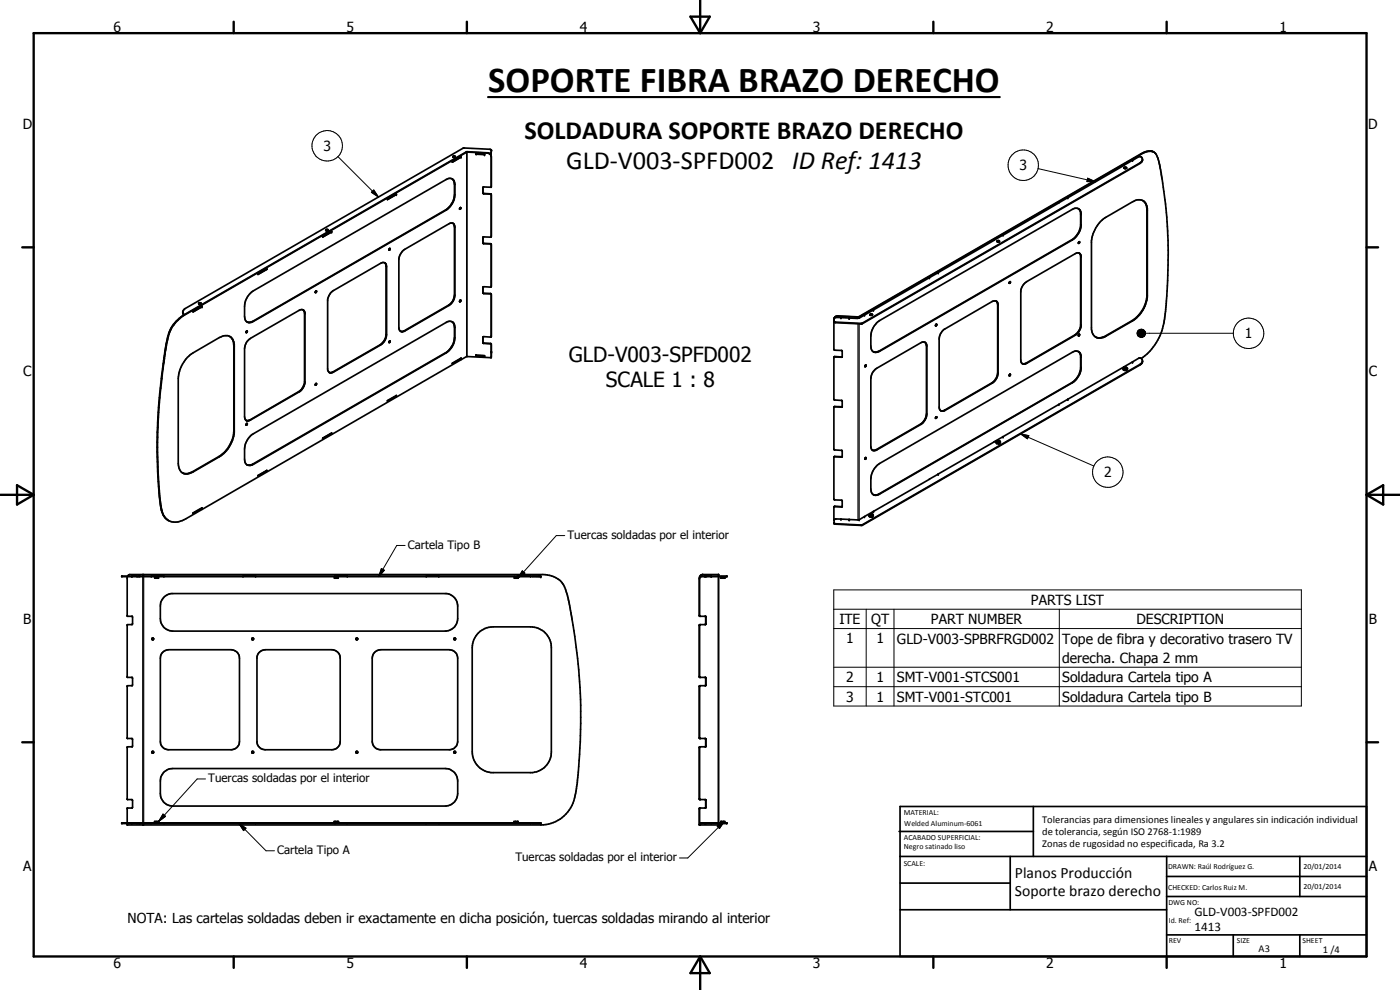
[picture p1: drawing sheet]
<svg xmlns="http://www.w3.org/2000/svg" width="420mm" height="297mm" viewBox="0 0 420 297" stroke-linecap="round" stroke-linejoin="round" font-family="sans-serif">
<g fill="none" stroke="#000" stroke-width=".51">
<path d="M116.3 59.7l2.6-1.5zM135.7 53.6l.6 1 .1 3.8a5.8 5.8 0 0 1-2.7 4.6l-57.8 33.4-1.3 .3-.5-.1M135.8 48.5l2.6-1.5-2.6 1.7zM135.9 47.1l.2-.3 .5 .1v.2M135.9 47.1h.7M135.9 47.1l.2 .1M136.1 47.2l.1-.1 .3 .1M136.6 47.1l-.5 .1M138.4 47.1l-2.6 1.5M142.8 46.1l2.6 .3-2.6-.1zM142.8 46.2h.1M142.9 46.1v.2"/>
<path d="M144.9 57.8l.2 .2 2.3 .3v12.7l-.1 .2h-2.4l.1 1.9 2.2 .1 .2 .2M145.3 46.2v.1M147.1 46.2l-.6-.4-6.6-.2-84.7 48.9M147.1 46.2l.3 .4M147.2 46.4l-1-.5-6.2-.2-84.7 48.9-1.4 1-1.7 1.8M147.2 46.3l.3-1.3-.5-.2-8.1-.3-83.3 48.1-.7 .7v.7M147.4 46.5v.5M147.4 46.7v9.3M147.4 56l-.1 .2h-2.4l.1 1.9 2.2 .2 .2 .2M147.5 45.1l-.1 .9-.3 .2M337.4 50.5l.3-.2 .4 .2M337.4 50.5l.2-.3h.4l.1 .3"/>
<path d="M337.4 50.5h.1M337.5 50.5h.4M338.1 50.5h-.6M342.9 48l-.7 1-83.4 48.1-8.1-.3-.4-.2M345.5 45.3l-1.3 .1-1.8 .7-84.7 48.9-6.4-.2-.8 .4M345.5 45.3a3.4 3.4 0 0 1 2.3 3.2l1 5.2a154.4 154.4 0 0 1 1.1 38.6 19.2 19.2 0 0 1-6.8 14.9l-.6 .4M345.5 45.3l.1 .1M345.6 45.4l-1.2 .1-1.9 .7-84.7 48.9-6.3-.2-.9 .2-.3 1.3v8.4l.2 .3 2.1 .1 .2 1.9h-2.4l-.1 .2M345.6 45.4l.3 .1M345.9 45.4l.4 .2M96.8 71l2.7-1.6-2.7 1.7zM97.8 69.1h.7"/>
<path d="M97.9 68.9h.5l.1 .2-.6 .1zM97.9 69.2h.4M115.4 78.8l-1.2 .2-14.1 8.2a4.1 4.1 0 0 0-1.8 2.7v21l.7 .9M115.4 78.8l.5 .8v21a4.1 4.1 0 0 1-1.8 2.8l-14.1 8.1-1 .3M115.4 78.8l.5 .4 .1 .8v20.4a4.1 4.1 0 0 1-1.8 3.1l-14.1 8.1-1.1 .2M117 74.5l-.3 .5M117 74.5v.4h-.3M117 74.5l-.3 .4M120.7 75.4l.8-.6 13.2-7.7a.99 .99 0 0 1 1.2-.1 .99 .99 0 0 1 .5 1.1v20.4a3.7 3.7 0 0 1-1.8 3.1l-13.2 7.6-.8 .3a.94 .94 0 0 1-.9-.9v-21l.3-1zM135.9 67l.4 .4 .2 .8v20.7a3.8 3.8 0 0 1-1.8 2.8l-13.2 7.6-.9 .2M138 62.7h-.1M138.2 62.3l-.2 .4"/>
<path d="M138.2 62.3v.4h-.2M144.9 72.8l.3 .2 2.2 .2v12.8l-.1 .1h-2.4l.1 1.9 2.2 .2 .2 .2M299.2 72.3l.6-.1 .2 .2-.5 .2zM299.2 72.5l.4-.2 .3 .2M299.4 72.5v.1M299.4 72.5h.4M299.8 72.5v.1M317.8 60.8l23.9-13.8a.86 .86 0 0 1 1.1 .4 .86 .86 0 0 1-.2 1.1l-83.9 48.5-8.1-.4-.3-.2M317.8 60.8v.1M317.8 60.9l-60 34.6M323.6 62.6l.8 1.1v4.1a5.8 5.8 0 0 1-2.6 4.2l-57.8 33.4a1.62 1.62 0 0 1-1.9 .2 1.62 1.62 0 0 1-.7-1.8v-3a5.9 5.9 0 0 1 2.6-4.6l57.8-33.4 .9-.3 1.1 .2M323.8 62.8l.5 1.1v3.8a6 6 0 0 1-2.6 4.2l-57.8 33.4-1 .4-.8-.2"/>
<path d="M323.9 72.5l-.3 .4M323.9 72.5h.1M323.9 75.9l.3 .3M323.9 72.5v.5l-.3-.1M324.2 76.2l.2 .6-.1 21.7a3.8 3.8 0 0 1-1.6 2.1l-14.6 8.4-.7 .3-.6-.2M324.2 76.2l.1 21.5a3.9 3.9 0 0 1-1.7 2.8l-14.6 8.4-1.2 .2M324.2 76.2a.99 .99 0 0 0-1.5-.1l-14.6 8.4a4 4 0 0 0-1.7 2.8v20.9l.4 .9M343 60.2l.7 .8 .5 1.5v26.5a9.8 9.8 0 0 1-4.4 7.2l-8.4 4.8-1.9 .3M52.1 97.3a19.7 19.7 0 0 0-2.7 9l-1.7 14.5a166.1 166.1 0 0 0 0 27.1l.8 5.3M52.1 97.3l.1 .1M52.2 97.4a12.8 12.8 0 0 0-2.4 6.9l-.5 3.3a163.5 163.5 0 0 0-1.1 43.1l.4 2.6M54.9 94l.3 .5"/>
<path d="M54.9 94l.4 .4M55.2 94.5l-1.4 1-1.7 1.8M55.3 94.4h.1M57.9 93.4l2.7-1.5-2.7 1.7zM59.6 91.1h.8M59.6 91.1l.4 .2 .4-.2M59.6 91.1l.2-.3 .6 .3M60.1 91.1l-.3 .1M60.1 91.1l.1 .1M60.2 91.2h.1M60.6 92l-2.7 1.6M73.9 99.4h.3l-.2 .4z"/>
<path d="M74.1 99.3l-.2 .4M74.8 88.3l1.3-1.1 57.7-33.3a1.62 1.62 0 0 1 1.9-.2 1.62 1.62 0 0 1 .8 1.7v3.1a5.9 5.9 0 0 1-2.7 4.6l-57.7 33.3a1.62 1.62 0 0 1-1.9 .2 1.62 1.62 0 0 1-.8-1.7v-3a5.6 5.6 0 0 1 1.4-3.6zM77.4 82.2l2.6-1.6 .1 .2-2.7 1.5zM80 80.8h.1M90.9 93l-1.2 .1-14.5 8.4a3.8 3.8 0 0 0-1.8 3.1v20.4l.4 1.1M90.9 93h.2M91 93l.5 .9v21.3a3.9 3.9 0 0 1-1.8 2.4l-14.5 8.4-.7 .3-.7-.2M91.1 93.1l.3 .7v21a4.2 4.2 0 0 1-1.8 2.7l-14.6 8.5-1.1 .1M94.9 87.3l-.3 .5M94.9 87.3v.4l-.3 .1M120.2 99.4h.2M135.6 96.5l.2 .1"/>
<path d="M135.9 96.7l.4 1.1 .1 3.5a5.8 5.8 0 0 1-2.7 4.5l-58.1 33.6-.6 .2-.9-.2M137.9 90.5h.1M138.2 90l-.2 .5M138.2 90v.4l-.2 .1M144.9 87.8l.3 .2 2.2 .2v12.8M250.5 95.3l-.2 .4M250.5 95.2l-.2 1M250.5 95.3h1.8M252.4 95.3l5.1 .2M261.1 94.5h.7M261.1 94.5l.3-.3 .4 .3M261.1 94.5l.5 .1"/>
<path d="M261.3 94.6l.1-.2 .3 .2M261.8 94.5l-.2 .1M281 97.3l.1 .4h-.4M281 97.3l-.3 .4M298.9 90.3l-1.1 .2-14.2 8.2a3.9 3.9 0 0 0-1.8 3v20.4l.3 1 .5 .3M298.9 90.3l.5 .4 .1 .8v20.4a4.2 4.2 0 0 1-1.7 3.1l-14.2 8.1-.5 .3-.8-.2M298.9 90.3l.5 1.1v20.4a3.8 3.8 0 0 1-1.8 3.1l-14.1 8.2-.8 .2M302.9 84.7l.3-.2 .1 .2-.3 .3zM303.1 84.5l-.3 .5M56.2 107.2l1.7-1.3 8-4.6a2.69 2.69 0 0 1 2.9-.4 2.69 2.69 0 0 1 1.5 2.5v26.5a10.1 10.1 0 0 1-4.4 7.1l-8 4.6a2.72 2.72 0 0 1-3.1 .3 2.72 2.72 0 0 1-1.3-2.8v-25.6a10.1 10.1 0 0 1 2.7-6.3zM68.9 101a2.91 2.91 0 0 1 1.3 2.8v25.5a9.8 9.8 0 0 1-4.5 7.6l-7.9 4.6-1.3 .5-1.1 .1M94.9 115.1l-.3 .4"/>
<path d="M94.9 115.1v.3h-.3M94.9 115.1l-.3 .3M98.8 111.8h.2M116.8 102.4l.2-.1 .1 .1-.2 .4zM117 102.3l-.3 .4M135.8 109l2.6-1.6-2.6 1.7zM142.8 106.6l.1 .2M142.8 106.6l2.6 .1v.2l-2.5-.1M144.9 102.7l.3 .3 2.2 .2v4.1l-7.4-.3-84.2 48.7a5 5 0 0 1-5.4 .4M147.4 100.9l-.2 .2h-2.3l.1 1.9 2.3 .2 .1 .2M147.4 105.5h.1M147.5 105.5l-.1 .3"/>
<path d="M147.5 105.6l-.1 .1M250.3 107.3v12.5l.1 .2 2.4 .3-.2 1.9-2.3-.1M252.8 107h-2.4l-.1 .3M259.6 110h.1M259.8 109.5l-.3 .5M259.8 109.5l.1 .4-.3 .1M259.8 109.5l-.2 .5M262.6 110.9l13.8-8.1a1.09 1.09 0 0 1 1.2-.1 1.09 1.09 0 0 1 .6 1.1v20.4a4.2 4.2 0 0 1-1.8 3.1l-13.3 7.7a1.08 1.08 0 0 1-1.2 .1 1.08 1.08 0 0 1-.5-1.1v-20.5a3.9 3.9 0 0 1 1.2-2.6zM277.6 102.7l.4 1.1v20.4a3.9 3.9 0 0 1-1.7 3.1l-13.3 7.6-.5 .2-.7-.1M302.9 112.7v.1M303.1 112.3l.2 .1-.4 .4M303.1 112.3l-.2 .4"/>
<path d="M303.1 112.3l-.3 .4M323.6 105.5l.7 .9v4.2a5.8 5.8 0 0 1-2.6 4.2l-58.1 33.5-.7 .2-.8-.1M323.9 100.3l-.3 .4M323.9 100.3h.1M323.9 100.3v.5l-.3-.1M328.8 101.1a3.1 3.1 0 0 0 3.2-.3l7.9-4.5a9.8 9.8 0 0 0 4.4-7.2v-26.5a2.64 2.64 0 0 0-1.5-2.5 2.64 2.64 0 0 0-2.9 .4l-7.9 4.7a9.6 9.6 0 0 0-4.4 7.1v26.5a2.6 2.6 0 0 0 1.9 2.6M337.1 110.5v.4M337.1 110.5l.3-.3h.6l.4 .3M337.1 110.5l.3 .3M337.1 110.9h.1M337.1 110.9l.3 .2M337.4 111.1l.7 .1"/>
<path d="M337.4 110.8v.3M337.6 110.4h.3v.2zM337.9 110.5h.1M338.1 110.8v.4M338.1 110.8h-.7M338.4 110.5l-.3 .7M338.4 110.5l-.3 .3M342.9 108.5l-.1 .3-.6 .7-83.4 48.1-8.5-.5 .2-1.3 1.8-.1M74.1 127l-.2 .5M74.1 127l.1 .4-.3 .1M75.1 130.9l1-.8 57.7-33.3a1.61 1.61 0 0 1 1.9-.2 1.61 1.61 0 0 1 .8 1.7v3a5.6 5.6 0 0 1-2.7 4.6l-57.7 33.4a1.62 1.62 0 0 1-1.9 .2 1.62 1.62 0 0 1-.8-1.7v-3.1a5.9 5.9 0 0 1 1.7-3.8zM96.8 131.4l2.7-1.5z"/>
<path d="M116.3 120.2l2.6-1.5-2.6 1.7zM250.3 137.2v12.5l.2 .3 2.3 .2v1.8l-2.5 .1M250.3 122v12.8l.1 .2 2.2 .1 .2 1.9-2.4-.1-.1 .3M252.7 137.1l-2.3-.1-.1 .2M252.8 121.9l-2.5 .1M252.8 136.9l-.1 .1M259.8 137.3l-.3 .4M259.8 137.3h.1M259.9 137.3h.1M259.9 137.3l-.1 .5-.3-.1M263 139.8l1-.7 57.8-33.4a1.57 1.57 0 0 1 1.7-.3 1.57 1.57 0 0 1 .9 1.4v3.9a5.5 5.5 0 0 1-2.6 4.2l-57.8 33.4a1.6 1.6 0 0 1-1.9 .1 1.6 1.6 0 0 1-.7-1.7v-3.1a5.9 5.9 0 0 1 1.6-3.8zM280.8 125.2l.2-.1a.26 .26 0 0 1 .1 .3 .26 .26 0 0 1-.3 .1z"/>
<path d="M281 125.1l-.3 .4M298.4 132.5v.1M298.4 132.5l43.3-25a.87 .87 0 0 1 1.1 .4 .87 .87 0 0 1-.2 1.1l-83.8 48.4-8.1-.3-.4-.2M298.4 132.6l-40.6 23.4M299 132.4v.4M299 132.8l.1 .3M299 132.4l.4-.3 .6 .1 .2 .4M299 132.4l.1 .4M299.1 133.1l.7 .1M299.1 132.8v.3M299.1 132.8l.7 .1M299.4 132.5h.1"/>
<path d="M299.4 132.5l.1 .1M299.5 132.4l.3 .1-.3 .1M299.5 132.4l-.1 .1M299.8 132.9v.3M300.2 132.6v.3l-.4 .3M300.2 132.6l-.4 .3M48.5 153.2l.1 .1M48.5 153.2l.3 .9a3.8 3.8 0 0 0 1.8 2.1M48.6 153.3l.6 1.4 .9 1.1M54.8 141.9l.3 .2M57.9 153.9l2.7-1.5-2.7 1.7zM77.4 142.7l2.7-1.6z"/>
<path d="M80 141.3h.1M250.3 152.2v4M250.3 152.1v.1M252.4 155.7l5.1 .3M252.8 151.9h-2.2l-.3 .2M260.8 154.6v.3l.3 .3M260.8 154.6l.3 .3M260.9 154.9v.1M261.1 155.2h.7M261.1 154.9v.3M261.1 154.9h.7M261.3 154.5l.4 .1z"/>
<path d="M261.7 155.2h.1M261.8 154.9v.3M261.9 155.1h.1M261.9 155.1l-.1 .1M262.1 154.5l-.2 .6M262.1 154.5l-.3-.3h-.7l-.3 .4M262.1 154.5l-.3 .4M36.5 172.8h125.8v.2h-125.8zM38.3 173l-.1 11.8 1.5 .1M38.3 172.8l.6-.4h124a6.9 6.9 0 0 1 7.4 6.1l1.2 6.3a170.4 170.4 0 0 1 2 47.7l-.5 3.5a11.6 11.6 0 0 1-6.9 10.8l-1.5 .5-2.3 .2h-124.1v-.4M46.4 173v.5h1.2v-.5M46.6 173v.1"/>
<path d="M46.9 173l-.5 .1M47 173v.5M47.1 173l.5 .1M47.4 173v.1M49.3 179l1.2-.7 .9-.2h82.7a3.8 3.8 0 0 1 3.3 3.7v3.8a3.7 3.7 0 0 1-3.8 3.8h-81.8a3.7 3.7 0 0 1-3.7-3.8l.1-4.7zM100.4 173v.5h1.1v-.5M100.5 173v.1M100.6 173v.1M100.8 173l-.4 .1M100.9 173v.5M101 173l.5 .1M101.3 173v.1"/>
<path d="M101.4 173v.1M154.3 173v.5h1.1v-.5M154.5 173v.1M154.8 173l-.5 .1M154.9 173v.5M155 173l.4 .1M155.2 173v.1M155.3 173v.1M210.3 172.8h7.9v.2h-7.9zM210.5 172.5l-.5 .5-.2 .7v11l.2 .2h1.8M210.6 172.4h5.1v.4M210.9 172.4l-.5 .2-.4 1.1 .1 11.2"/>
<path d="M215.7 173v73.9M216.5 173l-.2 .1v.4h1.3v-.5M216.6 173v.5M216.7 173h.8M217.2 173.1v.4M217.3 173v.1M38.3 187.5l-.1 15.7h1.5l.1 2.3-.1 .2-1.5 .1v15.7l1.5 .2v2.3M38.3 187.4v.1M39.7 184.9v.1M39.7 185v2.3l-1.4 .1M48.7 195.8l.9-.6 1-.3h18.8a2.52 2.52 0 0 1 2.5 2.6v25a2.51 2.51 0 0 1-2.5 2.5h-18.8a2.52 2.52 0 0 1-2.5-2.5v-25l.1-.7zM75.6 191.5l.5 .1-.1 .3h-.4z"/>
<path d="M75.6 191.5v.1M77.7 195.8l.9-.6 1-.3h20a2.52 2.52 0 0 1 2.5 2.6v25a2.51 2.51 0 0 1-2.5 2.5h-20a2.57 2.57 0 0 1-2.5-2.2v-25.7zM106.8 191.6a.29 .29 0 0 1 .4-.1 .29 .29 0 0 1 .1 .4 .29 .29 0 0 1-.4 0zM112.3 195.8l.9-.6 1-.3h20.7a2.55 2.55 0 0 1 2.5 2.6v25a2.46 2.46 0 0 1-2.5 2.5h-20.7a2.59 2.59 0 0 1-2.5-2.5v-25zM136.2 191.6h.5l-.1 .3h-.3zM143.6 189.9a6 6 0 0 1 4.4-1.8h11.2a6.2 6.2 0 0 1 6.3 6.3v31.2a6.3 6.3 0 0 1-5.7 6.2h-12.4a6.4 6.4 0 0 1-5.7-6.2v-31.2l.5-2.5zM210.2 187.4l-.2 .3 .1 15.5M211.7 184.9l.1 2.3-.2 .2M211.8 187.4h-1.8l-.2 .3v15.3l.2 .2h1.8l.1 .2-.1 2.3h-1.8l-.2 .3 .1 15.5 1.9 .1M211.8 184.9v.1M211.8 185v2.3M211.8 187.3v.1"/>
<path d="M210.2 205.7l-.2 .3 .1 15.6M211.7 203.2v2.5M39.7 224.1l-1.5 .1v15.6l1.4 .1 .2 .3-.1 2.2-1.5 .1v4.4M39.7 224v.1M49.1 231.8l1.4-1 1.3-.2h81.8a3.7 3.7 0 0 1 3.8 3.7v3.8a3.8 3.8 0 0 1-3.8 3.8h-81.8a3.7 3.7 0 0 1-3.7-3.8l.1-4.7zM75.6 225.5h.4v.4h-.4zM106.9 225.5a.29 .29 0 0 1 .4 0 .29 .29 0 0 1-.1 .5 .29 .29 0 0 1-.4-.2zM136.3 225.5h.3l.1 .3a.29 .29 0 0 1-.4 .1 .29 .29 0 0 1 0-.4zM209.8 221.4h.1M209.9 239.8l1.8 .1M209.9 239.8h.1M210 239.8l.1 .1"/>
<path d="M210 239.8h.1M210.2 224.1l-.2 .2v15.5M211.6 221.6l.2 .2-.1 2.3M211.6 239.9l.3 .2-.1 2.3-1.9 .1v5h5.8v-.4M211.7 239.9l.1 2.3-.2 .2M211.8 224.1h-1.8l-.2 .2 .1 15.5M211.8 221.6v.1M211.8 221.7v2.3M211.8 224v.1M36.5 246.9h125.8v.2h-125.8zM46.5 246.8v.1M46.6 246.8v.1"/>
<path d="M46.8 246.9l-.4-.1v-.3h1.2v.4M46.9 246.5v.4M47 246.9h.6M47.4 246.8v.1M47.5 246.5v.4M100.5 246.9l-.2-.1v-.3h1.3v.4M100.6 246.5v.4M100.7 246.9h.8M101.2 246.5v.3M101.3 246.8v.1M154.4 246.8v.1M154.5 246.8v.1"/>
<path d="M154.6 246.9l-.3-.1v-.3h1.2v.4M154.7 246.5v.4M155.2 246.8v.1M155.4 246.5v.4M155.5 246.8l-.7 .1M209.8 247.4h.1M210.1 242.4l-.1 5.1M210.3 246.9h7.9v.2h-7.9zM216.4 246.8l-.1-.3h1.2v.4M216.5 246.5v.4M216.6 246.9h.9M217.1 246.5v.3"/>
<path d="M217.3 246.8v.1M269.8 249.5h40.3M270.1 242h140v45h-140zM270.1 257h140M303.2 257v16M310.1 242v15M350.1 257v30M390.1 257v12M270.1 265h33.1M270.1 273h80M350.1 269h60M350.1 263h60"/>
<path d="M350.1 280.5h60M370.1 280.5v6.5M390.1 280.5v6.5"/>
<circle cx="45.9" cy="191.7" r=".28"/>
<circle cx="45.8" cy="225.7" r=".29"/>
</g>
<g fill="none" stroke="#000" stroke-width=".35">
<path d="M136.4 58.4l.1 .1M136.4 55.3l.1 .1M139.9 45.6l.1 61.4M140.2 45.5v61.5M144.9 56.3h.1M144.9 57.8v.1M145.2 58v.2M145.3 46.3l.1 .1M146.2 45.8v.1M147.2 58.2v.1M147.4 46v.1M147.4 46.9v.1"/>
<path d="M147.4 55.9v.1M147.4 58.3v.2M147.5 45.1v.2M342.2 48.9v.1M342.4 46.1l.1 .1M115.9 79.9l.1 .1M133.7 63l.1 .1M136.4 68.1l.1 .1M144.9 72.8v.1M145.2 73v.1M147.2 73.1v.1M147.4 70.9v.1"/>
<path d="M147.4 73.3v.1M321.7 71.9l.1 .1M324.3 64.3h.1M324.3 67.4h.1M324.3 77l.1 .1M344.2 63l.1 .1M55.2 94.4l.1 .2M75.9 96.4h.2M91.4 94.1h.1M121.4 99.2l.1 .1M134.6 91.6l.1 .1M136.4 98.2l.1 .1"/>
<path d="M136.4 88.5l.1 .1M144.9 86.2h.1M144.9 87.8v.1M145.2 88v.1M147.2 88.1v.1M147.4 85.9v.1M147.4 88.3v.1M250.7 96.6v.2M251.5 94.8v.1M252.3 95.3h.1M257.5 97.2v58.8h.3v-58.8M257.7 95v.5h-.2v-.4"/>
<path d="M258.4 97v.2M258.8 96.9v.2M299.4 91.4l.1 .1M324.3 97.5h.1M339.8 96.2l.1 .1M344.2 88.5l.1 .1M70.2 103.8h.1M89.6 117.5l.1 .1M91.4 114.5l.1 .1M100 111.5l.1 .1M114.1 103.4l.1 .1M115.9 100.3l.1 .1"/>
<path d="M133.7 105.8l.1 .1M136.4 101.3h.1M144.9 101.1v.1M144.9 102.7v.2M145.2 103h.1M145.3 106.7l.1 .2M147.2 103v.2M147.4 100.8v.1M147.4 103.3v.1M147.4 107.1v.1M147.5 105.6v.1M250.6 107l-.1 .1"/>
<path d="M252.5 107.1v.1M263.9 105.3l.1 .1M278 103.8h.2M297.6 114.9l.2 .1M299.4 111.8l.1 .1M308 108.9l.1 .1M321.7 114.8l.1 .1M322.6 100.5l.1 .1M324.3 107.1l.1 .1M324.3 110.2l.1 .1M331.8 100.8h.2M342.2 109.3v.2"/>
<path d="M65.7 136.9l.2 .1M70.2 129.3h.1M75 126h.2M75.9 139.2l.2 .1M250.6 136.9l-.1 .1M250.6 122h-.1M252.5 137v.2M252.5 122v.2M263 134.9l.1 .1M276.3 127.3h.1M278 124.2h.2M283.5 123.1h.1"/>
<path d="M57.8 141.5l.1 .1M250.6 151.9l-.1 .1M250.7 157.1v.2M252.3 155.7h.1M252.5 152v.1M258.4 157.5v.1M258.8 157.4v.2M263.9 148.2l.1 .1M36.6 172.8v.2M41.6 172.8v.2M42 172.8v.2M42.8 172.4v.4"/>
<path d="M42.8 173v73.9M43.1 172.4v.4M43.1 173v73.9M159.9 172.8v.2M162.3 172.8v.2M209.8 173.7h.2M210.4 172.8v.2M211.4 172.8v.2M212.1 172.8v.2M215.5 172.4v.4M215.5 173v73.9M218 172.8v.2"/>
<path d="M209.8 187.7h.2M209.8 184.7h.2M211.8 187.2h.1M211.8 185.2h.1M209.8 206h.2M209.8 203h.2M211.8 205.5h.1M211.8 203.5h.1M209.8 239.6h.2M209.8 224.3h.2M209.8 221.4h.2M211.8 221.8h.1"/>
<path d="M211.8 223.8h.1M36.6 246.9v.2M41.6 246.9v.2M42 246.9v.2M42.8 247.1v.4M43.1 247.1v.4M159.9 246.9v.2M162.3 246.9v.2M209.8 242.7h.2M209.8 247.4h.2M210.4 246.9v.2M211.4 246.9v.2"/>
<path d="M211.8 240.2h.1M211.8 242.2h.1M212.1 246.9v.2M215.5 247.1v.4M218 246.9v.2"/>
</g>
<g fill="#000">
<circle cx="118.9" cy="58.3" r=".25"/>
<circle cx="138.4" cy="47.1" r=".25"/>
<circle cx="142.9" cy="46.1" r=".25"/>
<circle cx="145.4" cy="46.4" r=".25"/>
<circle cx="145.4" cy="46.3" r=".25"/>
<circle cx="147.4" cy="55.9" r=".25"/>
<circle cx="320.5" cy="59.3" r=".25"/>
<circle cx="339.9" cy="48.1" r=".25"/>
<circle cx="99.5" cy="69.6" r=".25"/>
<circle cx="144.9" cy="71.2" r=".18"/>
<circle cx="301" cy="70.5" r=".25"/>
<circle cx="60.6" cy="92" r=".25"/>
<circle cx="252.4" cy="95.3" r=".18"/>
<circle cx="252.4" cy="95.3" r=".25"/>
<circle cx="254.8" cy="95.4" r=".25"/>
<circle cx="254.9" cy="95.4" r=".25"/>
<circle cx="259.4" cy="94.5" r=".25"/>
<circle cx="262.1" cy="93" r=".25"/>
<circle cx="278.9" cy="83.3" r=".25"/>
<circle cx="281.5" cy="81.8" r=".25"/>
<circle cx="281.6" cy="81.8" r=".25"/>
<circle cx="118.9" cy="118.8" r=".25"/>
<circle cx="138.4" cy="107.6" r=".25"/>
<circle cx="142.9" cy="106.6" r=".25"/>
<circle cx="145.3" cy="106.7" r=".25"/>
<circle cx="145.4" cy="106.9" r=".25"/>
<circle cx="145.4" cy="106.7" r=".25"/>
<circle cx="147.4" cy="100.8" r=".25"/>
<circle cx="147.5" cy="105.7" r=".25"/>
<circle cx="320.5" cy="119.8" r=".25"/>
<circle cx="337.3" cy="110.1" r=".25"/>
<circle cx="339.9" cy="108.6" r=".25"/>
<circle cx="99.5" cy="130" r=".25"/>
<circle cx="301" cy="131" r=".25"/>
<circle cx="317.8" cy="121.3" r=".25"/>
<circle cx="60.6" cy="152.5" r=".25"/>
<circle cx="252.4" cy="155.7" r=".25"/>
<circle cx="252.4" cy="155.7" r=".18"/>
<circle cx="254.8" cy="155.9" r=".25"/>
<circle cx="254.9" cy="155.9" r=".25"/>
<circle cx="257.8" cy="156" r=".18"/>
<circle cx="259.4" cy="155" r=".25"/>
<circle cx="262.1" cy="153.5" r=".25"/>
<circle cx="281.5" cy="142.2" r=".25"/>
<circle cx="281.6" cy="142.2" r=".25"/>
<circle cx="39.5" cy="172.8" r=".25"/>
<circle cx="39.7" cy="172.8" r=".25"/>
<circle cx="41.1" cy="172.8" r=".25"/>
<circle cx="45.4" cy="172.8" r=".25"/>
<circle cx="49.2" cy="172.8" r=".25"/>
<circle cx="72.9" cy="172.8" r=".25"/>
<circle cx="76.7" cy="172.8" r=".25"/>
<circle cx="100.4" cy="172.8" r=".25"/>
<circle cx="104.2" cy="172.8" r=".25"/>
<circle cx="127.9" cy="172.8" r=".25"/>
<circle cx="131.7" cy="172.8" r=".25"/>
<circle cx="155.4" cy="172.8" r=".25"/>
<circle cx="159.2" cy="172.8" r=".25"/>
<circle cx="162.3" cy="172.8" r=".25"/>
<circle cx="162.3" cy="173" r=".25"/>
<circle cx="211.6" cy="172.8" r=".25"/>
<circle cx="213.4" cy="172.8" r=".25"/>
<circle cx="213.5" cy="172.8" r=".25"/>
<circle cx="215.7" cy="172.4" r=".25"/>
<circle cx="39.5" cy="246.9" r=".25"/>
<circle cx="39.7" cy="246.9" r=".25"/>
<circle cx="41.1" cy="246.9" r=".25"/>
<circle cx="45.4" cy="246.9" r=".25"/>
<circle cx="49.2" cy="246.9" r=".25"/>
<circle cx="72.9" cy="246.9" r=".25"/>
<circle cx="76.7" cy="246.9" r=".25"/>
<circle cx="100.4" cy="246.9" r=".25"/>
<circle cx="104.2" cy="246.9" r=".25"/>
<circle cx="127.9" cy="246.9" r=".25"/>
<circle cx="131.7" cy="246.9" r=".25"/>
<circle cx="159.2" cy="246.9" r=".25"/>
<circle cx="162.3" cy="247.1" r=".25"/>
<circle cx="162.3" cy="246.9" r=".25"/>
<circle cx="211.6" cy="246.9" r=".25"/>
<circle cx="213.4" cy="246.9" r=".25"/>
<circle cx="213.5" cy="246.9" r=".25"/>
<circle cx="215.7" cy="247.5" r=".25"/>
</g>
<g fill="none" stroke="#000" stroke-width=".71">
<path d="M10.1 9.9h400v277.1h-400zM70.1 6.5v3.4M140.1 6.5v3.4M207.2 5h5.8l-2.9 4.9zM210.1 0v9.9M280.1 6.5v3.4M350.1 6.5v3.4M6.7 74.2h3.4M410.1 74.2h3.5M.1 148.5h10M5.1 145.6l5 2.9-5 2.9zM410.1 148.5h10"/>
<path d="M410.1 148.5l5-2.9v5.8zM6.7 222.7h3.4M410.1 222.7h3.5M70.1 287v3.4M140.1 287v3.4M210.1 287v10M210.1 287l2.9 5h-5.8zM280.1 287v3.4M350.1 287v3.4"/>
</g>
<g fill="none" stroke="#000" stroke-width=".3">
<path d="M101.4 47l12.2 12.1M111.5 57.7l.7-.7 1.4 2.1zM311.5 50.6l17.2 3.9M326.4 53.5l2.3 1h-2.5zM341.2 99.9l2.5 .1-2.5 .1zM341.3 99.6l2.4 .4-2.5-.1zM341.4 99.4l2.3 .6-2.4-.4zM341.6 99.1l.2-.1 1.9 1zM341.6 99.1l2.1 .9-2.3-.6zM341.8 99l.2-.2 1.7 1.2zM342 98.8h.3l1.4 1.2zM342.3 98.8h.2l1.2 1.2z"/>
<path d="M342.5 98.8h.3l.9 1.2zM342.8 98.8l.9 1.2zM343.1 98.9l.6 1.1zM343.3 99.1l.4 .9zM343.5 99.2l.2 .8zM343.6 99.5l.1 .5zM343.7 100l-.9 1.2-.3 .1zM343.7 100l-.9 1.2zM343.7 100l-.6 1.1zM343.7 100l-.4 1zM343.7 100l-.2 .8zM343.7 100l-.1 .5z"/>
<path d="M343.7 100v.2zM370.2 100h-29M341.2 100.1l2.5-.1-2.4 .4zM341.3 100.4l2.4-.4-2.3 .6zM341.4 100.6l2.3-.6-2.1 .9zM341.6 100.9l2.1-.9-1.9 1zM341.8 101l1.9-1-1.7 1.1zM342 101.1l1.7-1.1-1.4 1.2zM342.3 101.2l1.4-1.2-1.2 1.3zM306.3 130.2l2.5 .5-.5 1zM306.3 130.2l22 9.6M114.5 170.6l.8 .5-1.6 1.9z"/>
<path d="M121.6 163.7h-2.5l-5.4 9.3M156.7 171.3l.8 .7-2.1 1.5zM169.5 160.7h-2.5l-11.6 12.8M250.2 177h140.4v34.8h-140.4zM250.2 182.8h140.4M250.2 188.6h140.4M260 182.8v29M268.3 182.8v29M317.9 182.8v29M250.2 200.2h140.4M250.2 206h140.4M61.7 233.7h-2.5l-11.6 12.8"/>
<path d="M48.9 244.3l.8 .6-2.1 1.6zM71.7 247.1l2.1 1.4-.7 .7zM71.7 247.1l8.1 8.2h2.6M215.3 247.9l2.1-1.4-1.5 2.1zM217.4 246.5l-11 10.9h-2.5"/>
<circle cx="98.2" cy="43.7" r="4.6"/>
<circle cx="307.1" cy="49.6" r="4.6"/>
<circle cx="374.7" cy="100" r="4.6"/>
<circle cx="332.5" cy="141.7" r="4.6"/>
</g>
<path d="M146.5 29.1h153.5" fill="none" stroke="#000" stroke-width=".63"/>
<g fill="#000">
<path d="M111.5 57.7l.7-.7 1.4 2.1zM326.4 53.5l2.3 1h-2.5zM343.6 99.5l.1 .5zM343.5 99.2l.2 .8zM343.3 99.1l.4 .9zM343.1 98.9l.6 1.1zM342.8 98.8l.9 1.2zM342.5 98.8h.3l.9 1.2zM342.3 98.8h.2l1.2 1.2zM342 98.8h.3l1.4 1.2zM341.8 99l.2-.2 1.7 1.2zM341.6 99.1l.2-.1 1.9 1z"/>
<path d="M341.6 99.1l2.1 .9-2.3-.6zM341.4 99.4l2.3 .6-2.4-.4zM341.3 100.4l2.4-.4-2.3 .6zM341.4 100.6l2.3-.6-2.1 .9zM341.6 100.9l2.1-.9-1.9 1zM341.8 101l1.9-1-1.7 1.1zM342 101.1l1.7-1.1-1.4 1.2zM342.3 101.2l1.4-1.2-1.2 1.3zM343.7 100l-.9 1.2-.3 .1zM343.7 100l-.9 1.2zM343.7 100l-.6 1.1zM343.7 100l-.4 1z"/>
<path d="M343.7 100l-.2 .8zM343.7 100l-.1 .5zM343.7 100v.2zM306.3 130.2l2.5 .5-.5 1zM114.5 170.6l.8 .5-1.6 1.9zM156.7 171.3l.8 .7-2.1 1.5zM48.9 244.3l.8 .6-2.1 1.6zM71.7 247.1l2.1 1.4-.7 .7zM215.3 247.9l2.1-1.4-1.5 2.1z"/>
</g>
<path d="M341.2 99.8h2.5" fill="none" stroke="#000" stroke-width=".38"/>
<path d="M341.2 100.2h2.5" fill="none" stroke="#000" stroke-width=".42"/>
<text font-size="11" x="146.5" y="27.6">SOPORTE FIBRA BRAZO DERECHO</text>
<g font-size="7.9">
<text x="157.4" y="41.8">SOLDADURA SOPORTE BRAZO DERECHO</text>
<text x="169.9" y="50.8">GLD-V003-SPFD002 ID Ref: 1413</text>
</g>
<g font-size="6.3">
<text x="170.7" y="108.5">GLD-V003-SPFD002</text>
<text x="181.9" y="116">SCALE 1 : 8</text>
</g>
<g font-size="4.7">
<text x="304.6" y="263.5">Planos Producción</text>
<text x="304.6" y="268.9">Soporte brazo derecho</text>
</g>
<g font-size="4.2">
<text x="34" y="9.6">6</text>
<text x="104" y="9.6">5</text>
<text x="174" y="9.6">4</text>
<text x="244" y="9.6">3</text>
<text x="314" y="9.6">2</text>
<text x="384" y="9.6">1</text>
<text x="6.8" y="38.7">D</text>
<text x="410.6" y="38.7">D</text>
<text x="97.1" y="45.3">3</text>
<text x="305.9" y="51.1">3</text>
<text x="373.6" y="101.6">1</text>
<text x="7" y="112.9">C</text>
<text x="410.8" y="112.9">C</text>
<text x="331.3" y="143.3">2</text>
<text x="309.4" y="181.5">PARTS LIST</text>
<text x="7" y="187.1">B</text>
<text x="251.9" y="187.2">ITE</text>
<text x="261.4" y="187.3">QT</text>
<text x="279.4" y="187.2">PART NUMBER</text>
<text x="341.1" y="187.3">DESCRIPTION</text>
<text x="410.8" y="187.1">B</text>
<text x="253.9" y="193">1</text>
<text x="263" y="193">1</text>
<text x="269.2" y="193.1">GLD-V003-SPBRFRGD002</text>
<text x="318.8" y="193.1">Tope de fibra y decorativo trasero TV</text>
<text x="318.8" y="198.9">derecha. Chapa 2 mm</text>
<text x="253.9" y="204.7">2</text>
<text x="263" y="204.6">1</text>
<text x="269.2" y="204.7">SMT-V001-STCS001</text>
<text x="318.8" y="204.7">Soldadura Cartela tipo A</text>
<text x="253.9" y="210.5">3</text>
<text x="263" y="210.5">1</text>
<text x="269.2" y="210.5">SMT-V001-STC001</text>
<text x="318.8" y="210.5">Soldadura Cartela tipo B</text>
<text x="7" y="261.4">A</text>
<text x="410.8" y="261.4">A</text>
<text x="34" y="290.4">6</text>
<text x="104" y="290.4">5</text>
<text x="174" y="290.4">4</text>
<text x="244" y="290.4">3</text>
<text x="314" y="290.4">2</text>
<text x="384" y="290.4">1</text>
</g>
<text font-size="4.1" x="38.3" y="277">NOTA: Las cartelas soldadas deben ir exactamente en dicha posición, tuercas soldadas mirando al interior</text>
<g font-size="3.9">
<text x="358.5" y="275">GLD-V003-SPFD002</text>
<text x="358.5" y="279.4">1413</text>
</g>
<g font-size="3.5">
<text x="170.3" y="161.7">Tuercas soldadas por el interior</text>
<text x="122.4" y="164.6">Cartela Tipo B</text>
<text x="62.5" y="234.7">Tuercas soldadas por el interior</text>
<text x="83.2" y="256.2">Cartela Tipo A</text>
<text x="154.7" y="258.4">Tuercas soldadas por el interior</text>
</g>
<g font-size="3.1">
<text x="312.7" y="246.8">Tolerancias para dimensiones lineales y angulares sin indicación individual</text>
<text x="312.7" y="250.4">de tolerancia, según ISO 2768-1:1989</text>
<text x="312.7" y="254">Zonas de rugosidad no especificada, Ra 3.2</text>
<text x="377.7" y="285.6">A3</text>
<text x="397" y="285.9">1 /4</text>
</g>
<g font-size="2.4">
<text x="271.2" y="244.4">MATERIAL:</text>
<text x="271.3" y="252">ACABADO SUPERFICIAL:</text>
<text x="271.4" y="247.9">Welded Aluminum-6061</text>
<text x="271.3" y="254.6">Negro satinado liso</text>
<text x="271.2" y="259.7">SCALE:</text>
<text x="350.6" y="260.8">DRAWN: Raúl Rodríguez G.</text>
<text x="391.2" y="260.6">20/01/2014</text>
<text x="350.6" y="267">CHECKED: Carlos Ruiz M.</text>
<text x="391.2" y="266.7">20/01/2014</text>
<text x="350.6" y="271.4">DWG NO:</text>
<text x="350.8" y="276.9">Id. Ref:</text>
<text x="350.8" y="282.8">REV</text>
<text x="371.2" y="282.9">SIZE</text>
<text x="390.9" y="282.9">SHEET</text>
</g>
</svg>
